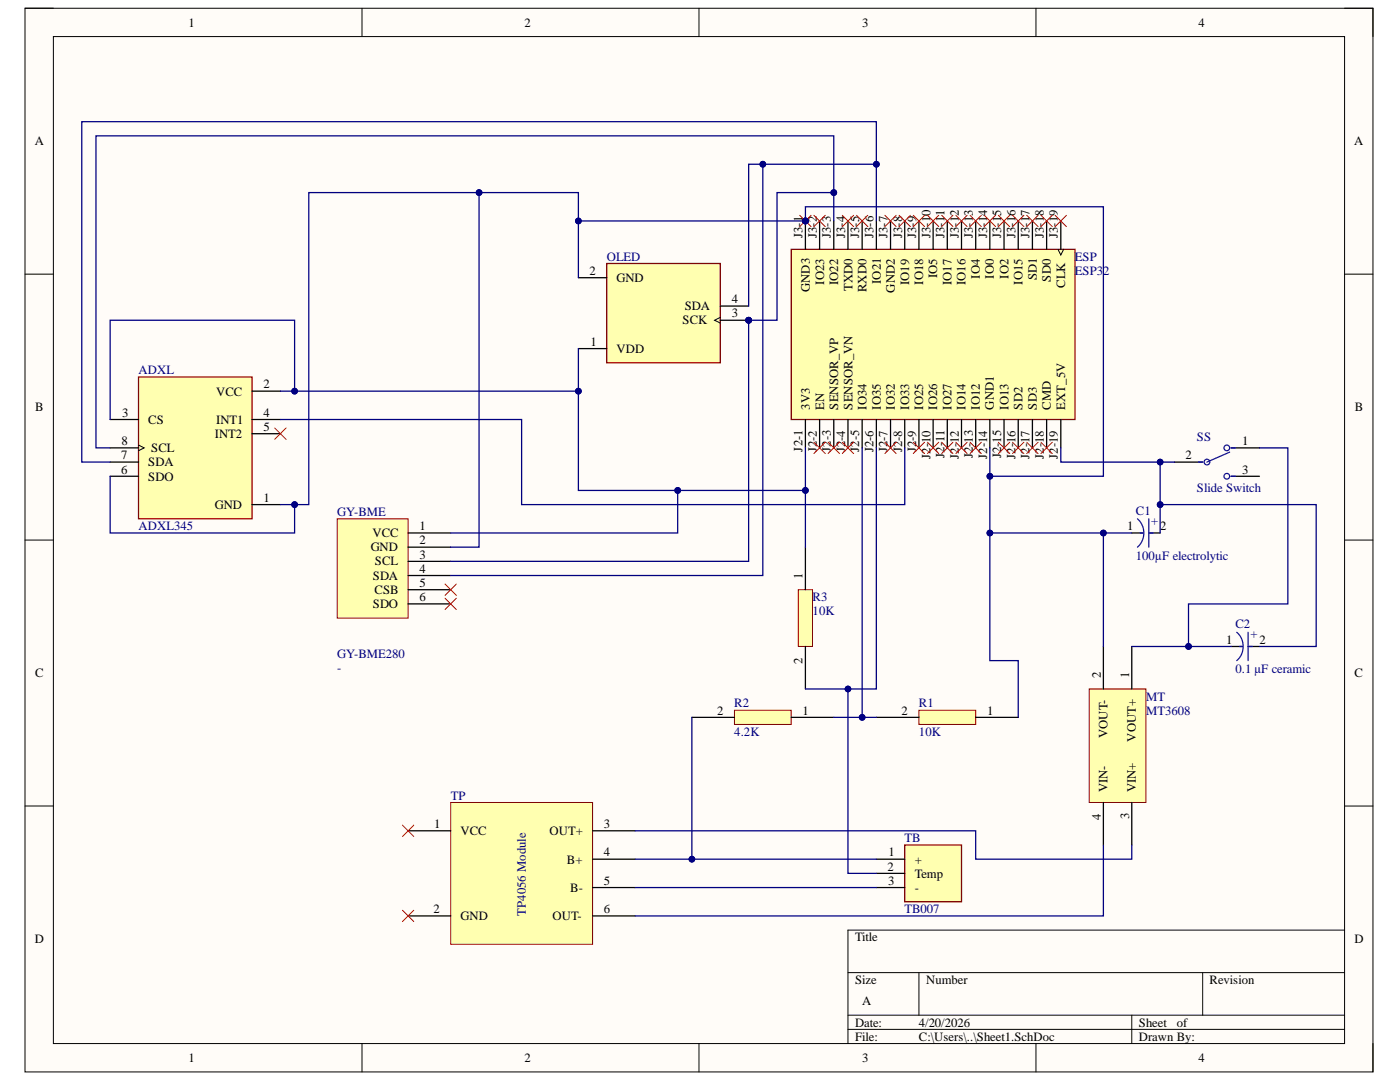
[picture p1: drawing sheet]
<svg xmlns="http://www.w3.org/2000/svg" width="279mm" height="216mm" viewBox="0 0 279 216" stroke-linecap="round" stroke-linejoin="round" font-family="sans-serif">
<path d="M5 1.6h269v212.3h-269z" fill-rule="evenodd" fill="#fffcf8"/>
<path d="M5 1.6h269v212.3h-269z" fill="none" stroke="#000" stroke-width=".2"/>
<path d="M10.7 7.3h257.6v200.9h-257.6z" fill-rule="evenodd" fill="#fffcf8"/>
<g fill="none" stroke="#000" stroke-width=".2">
<path d="M5 1.6h5.7M10.7 7.3h257.6v200.9h-257.6zM72.2 1.6v5.7M139.5 1.6v5.7M206.8 1.6v5.7M268.3 1.6h5.7v5.7M5 54.7h5.7M268.3 54.7h5.7M5 107.8h5.7M268.3 107.8h5.7M5 160.8h5.7M268.3 160.8h5.7"/>
<path d="M169.2 194.1h99.1M183.4 194.1v8.5M240 194.1v8.5M268.3 185.6h-99.1v22.6M72.2 208.2v5.7M139.5 208.2v5.7M169.2 202.6h99.1M169.2 205.4h99.1M206.8 208.2v5.7M225.9 202.6v5.6M274 208.2v5.7"/>
</g>
<path d="M234.4 92.2h5.6M245.7 89.4h5.7M245.7 95h5.7M225.9 106.3h2.2M229.3 106.3h2.2" fill="none" stroke="#000" stroke-width=".25"/>
<g fill="none" stroke="#00f" stroke-width=".25">
<path d="M239.2 92.2h.8M245.4 90.2l-4.5 2M245.7 89.4h.8M245.7 95h.8M227 103.5a3.8 3.8 0 0 1 0 5.7M227.6 106.3h.5M229.3 103.5v5.7M229.3 106.3h.8"/>
<circle cx="240.9" cy="92.2" r=".56"/>
<circle cx="244.8" cy="95" r=".57"/>
<circle cx="244.8" cy="89.4" r=".57"/>
</g>
<path d="M157.9 49.8h56.6v33.9h-56.6z" fill-rule="evenodd" fill="#ffffb0"/>
<path d="M157.9 49.8h56.6v33.9h-56.6z" fill="none" stroke="#800000" stroke-width=".25"/>
<g fill="none" stroke="#000" stroke-width=".25">
<path d="M160.7 44.1v5.7M163.6 44.1v5.7M166.4 44.1v5.7M169.2 44.1v5.7M172.1 44.1v5.7M174.9 44.1v5.7M177.7 44.1v5.7M180.6 44.1v5.7M183.4 44.1v5.7M186.2 44.1v5.7M189.1 44.1v5.7M191.9 44.1v5.7"/>
<path d="M194.7 44.1v5.7M197.5 44.1v5.7M200.4 44.1v5.7M203.2 44.1v5.7M206 44.1v5.7M208.9 44.1v5.7M211.7 44.1v5.7M160.7 83.7v5.7M163.6 83.7v5.7M166.4 83.7v5.7M169.2 83.7v5.7M172.1 83.7v5.7"/>
<path d="M174.9 83.7v5.7M177.7 83.7v5.7M180.6 83.7v5.7M183.4 83.7v5.7M186.2 83.7v5.7M189.1 83.7v5.7M191.9 83.7v5.7M194.7 83.7v5.7M197.5 83.7v5.7M200.4 83.7v5.7M203.2 83.7v5.7M206 83.7v5.7"/>
<path d="M208.9 83.7v5.7M211.7 83.7v5.7"/>
</g>
<path d="M211.1 49.8l.6 1.1 .6-1.1" fill="none" stroke="#000" stroke-width=".2"/>
<path d="M121.1 52.6h22.6v19.8h-22.6z" fill-rule="evenodd" fill="#ffffb0"/>
<path d="M121.1 52.6h22.6v19.8h-22.6z" fill="none" stroke="#800000" stroke-width=".25"/>
<path d="M115.4 55.4h5.7M115.4 69.6h5.7M143.7 63.9h5.7M143.7 61.1h5.7" fill="none" stroke="#000" stroke-width=".25"/>
<path d="M143.7 63.3l-1.1 .6 1.1 .6" fill="none" stroke="#000" stroke-width=".2"/>
<path d="M89.9 160.1h28.4v28.3h-28.4z" fill-rule="evenodd" fill="#ffffb0"/>
<path d="M89.9 160.1h28.4v28.3h-28.4z" fill="none" stroke="#800000" stroke-width=".2"/>
<path d="M81.4 165.8h8.5M118.3 165.8h8.5M118.3 171.4h8.5M118.3 177.1h8.5M81.4 182.8h8.5M118.3 182.8h8.5" fill="none" stroke="#000" stroke-width=".25"/>
<path d="M67.3 103.5h14.1v19.8h-14.1z" fill-rule="evenodd" fill="#ffffb0"/>
<path d="M67.3 103.5h14.1v19.8h-14.1z" fill="none" stroke="#800000" stroke-width=".2"/>
<path d="M81.4 106.3h8.5M81.4 109.2h8.5M81.4 112h8.5M81.4 114.8h8.5M81.4 117.7h8.5M81.4 120.5h8.5" fill="none" stroke="#000" stroke-width=".25"/>
<path d="M217.4 137.5h11.3v22.6h-11.3z" fill-rule="evenodd" fill="#ffffb0"/>
<path d="M217.4 137.5h11.3v22.6h-11.3z" fill="none" stroke="#800000" stroke-width=".2"/>
<path d="M220.2 129v8.5M225.9 129v8.5M220.2 160.1v8.5M225.9 160.1v8.5" fill="none" stroke="#000" stroke-width=".25"/>
<path d="M27.6 75.2h22.7v28.3h-22.7z" fill-rule="evenodd" fill="#ffffb0"/>
<path d="M27.6 75.2h22.7v28.3h-22.7z" fill="none" stroke="#800000" stroke-width=".25"/>
<path d="M50.3 78.1h5.7M22 83.7h5.6M22 89.4h5.6M22 92.2h5.6M22 95h5.6M50.3 83.7h5.7M50.3 86.5h5.7M50.3 100.7h5.7" fill="none" stroke="#000" stroke-width=".25"/>
<path d="M27.6 88.8l1.2 .6-1.2 .5" fill="none" stroke="#000" stroke-width=".2"/>
<path d="M170.9 43l2.3 2.2M173.2 43l-2.3 2.2M210.6 43l2.2 2.2M212.8 43l-2.2 2.2M162.4 88.2l2.3 2.3M164.7 88.2l-2.3 2.3M165.3 88.2l2.2 2.3M167.5 88.2l-2.2 2.3M168.1 88.2l2.3 2.3M170.4 88.2l-2.3 2.3" fill="none" stroke="#f00" stroke-width=".2"/>
<path d="M180.6 168.6h11.3v11.3h-11.3z" fill-rule="evenodd" fill="#ffffb0"/>
<path d="M180.6 168.6h11.3v11.3h-11.3z" fill="none" stroke="#800000" stroke-width=".25"/>
<path d="M174.9 171.4h5.7M174.9 174.3h5.7M174.9 177.1h5.7" fill="none" stroke="#000" stroke-width=".25"/>
<path d="M54.8 85.4l2.3 2.3M57.1 85.4l-2.3 2.3" fill="none" stroke="#f00" stroke-width=".2"/>
<path d="M183.4 141.7h11.3v2.9h-11.3z" fill-rule="evenodd" fill="#ffffb0"/>
<path d="M183.4 141.7h11.3v2.9h-11.3z" fill="none" stroke="#800000" stroke-width=".2"/>
<path d="M174.9 143.1h8.5M194.7 143.1h8.5" fill="none" stroke="#000" stroke-width=".25"/>
<path d="M146.6 141.7h11.3v2.9h-11.3z" fill-rule="evenodd" fill="#ffffb0"/>
<path d="M146.6 141.7h11.3v2.9h-11.3z" fill="none" stroke="#800000" stroke-width=".2"/>
<path d="M138.1 143.1h8.5M157.9 143.1h8.5" fill="none" stroke="#000" stroke-width=".25"/>
<path d="M159.3 117.7h2.9v11.3h-2.9z" fill-rule="evenodd" fill="#ffffb0"/>
<path d="M159.3 117.7h2.9v11.3h-2.9z" fill="none" stroke="#800000" stroke-width=".2"/>
<path d="M160.7 109.2v8.5M160.7 129v8.5M245.7 129h2.3M249.1 129h2.3" fill="none" stroke="#000" stroke-width=".25"/>
<path d="M246.8 126.2a3.8 3.8 0 0 1 0 5.6M247.4 129h.6M249.1 126.2v5.6M249.1 129h.8" fill="none" stroke="#00f" stroke-width=".25"/>
<path d="M174.9 44.1v-11.3h-25.5v28.3" fill="none" stroke="#000080" stroke-width=".25"/>
<circle cx="152.2" cy="32.8" r=".57" fill="#000080"/>
<circle cx="152.2" cy="32.8" r=".57" fill="none" stroke="#000080" stroke-width=".2"/>
<circle cx="174.9" cy="32.8" r=".56" fill="#000080"/>
<circle cx="174.9" cy="32.8" r=".56" fill="none" stroke="#000080" stroke-width=".2"/>
<path d="M166.4 44.1v-5.7h-11.3v25.5h-5.7" fill="none" stroke="#000080" stroke-width=".25"/>
<circle cx="166.4" cy="38.4" r=".57" fill="#000080"/>
<circle cx="166.4" cy="38.4" r=".57" fill="none" stroke="#000080" stroke-width=".2"/>
<path d="M172.1 89.4v53.7" fill="none" stroke="#000080" stroke-width=".25"/>
<circle cx="172.1" cy="143.1" r=".57" fill="#000080"/>
<circle cx="172.1" cy="143.1" r=".57" fill="none" stroke="#000080" stroke-width=".2"/>
<path d="M166.4 143.1h8.5" fill="none" stroke="#000080" stroke-width=".25"/>
<circle cx="172.1" cy="143.1" r=".57" fill="#000080"/>
<circle cx="172.1" cy="143.1" r=".57" fill="none" stroke="#000080" stroke-width=".2"/>
<path d="M126.8 171.4h48.1" fill="none" stroke="#000080" stroke-width=".25"/>
<circle cx="138.1" cy="171.4" r=".57" fill="#000080"/>
<circle cx="138.1" cy="171.4" r=".57" fill="none" stroke="#000080" stroke-width=".2"/>
<path d="M138.1 143.1v28.3M126.8 177.1h48.1" fill="none" stroke="#000080" stroke-width=".25"/>
<circle cx="138.1" cy="171.4" r=".57" fill="#000080"/>
<circle cx="138.1" cy="171.4" r=".57" fill="none" stroke="#000080" stroke-width=".2"/>
<path d="M135.2 97.9v8.4h-45.3" fill="none" stroke="#000080" stroke-width=".25"/>
<circle cx="135.2" cy="97.9" r=".57" fill="#000080"/>
<circle cx="135.2" cy="97.9" r=".57" fill="none" stroke="#000080" stroke-width=".2"/>
<path d="M152.2 32.8v82h-62.3M149.4 63.9v48.1h-59.5" fill="none" stroke="#000080" stroke-width=".25"/>
<circle cx="152.2" cy="32.8" r=".57" fill="#000080"/>
<circle cx="152.2" cy="32.8" r=".57" fill="none" stroke="#000080" stroke-width=".2"/>
<path d="M197.5 106.3h28.4" fill="none" stroke="#000080" stroke-width=".25"/>
<circle cx="220.2" cy="106.4" r=".57" fill="#000080"/>
<circle cx="220.2" cy="106.4" r=".57" fill="none" stroke="#000080" stroke-width=".2"/>
<circle cx="197.5" cy="106.4" r=".56" fill="#000080"/>
<circle cx="197.5" cy="106.4" r=".56" fill="none" stroke="#000080" stroke-width=".2"/>
<path d="M115.4 69.6v28.3h45.3v-8.5" fill="none" stroke="#000080" stroke-width=".25"/>
<circle cx="115.4" cy="78.1" r=".57" fill="#000080"/>
<circle cx="115.4" cy="78.1" r=".57" fill="none" stroke="#000080" stroke-width=".2"/>
<circle cx="135.2" cy="97.9" r=".57" fill="#000080"/>
<circle cx="135.2" cy="97.9" r=".57" fill="none" stroke="#000080" stroke-width=".2"/>
<circle cx="160.7" cy="97.9" r=".57" fill="#000080"/>
<circle cx="160.7" cy="97.9" r=".57" fill="none" stroke="#000080" stroke-width=".2"/>
<path d="M56 78.1h59.4" fill="none" stroke="#000080" stroke-width=".25"/>
<circle cx="58.8" cy="78.1" r=".57" fill="#000080"/>
<circle cx="58.8" cy="78.1" r=".57" fill="none" stroke="#000080" stroke-width=".2"/>
<circle cx="115.4" cy="78.1" r=".57" fill="#000080"/>
<circle cx="115.4" cy="78.1" r=".57" fill="none" stroke="#000080" stroke-width=".2"/>
<path d="M58.8 78.1v-14.2h-36.8v19.8M56 83.7h48.1v17h76.5v-11.3" fill="none" stroke="#000080" stroke-width=".25"/>
<circle cx="58.8" cy="78.1" r=".57" fill="#000080"/>
<circle cx="58.8" cy="78.1" r=".57" fill="none" stroke="#000080" stroke-width=".2"/>
<path d="M166.4 38.4v-11.3h-147.2v62.3h2.8" fill="none" stroke="#000080" stroke-width=".25"/>
<circle cx="166.4" cy="38.4" r=".57" fill="#000080"/>
<circle cx="166.4" cy="38.4" r=".57" fill="none" stroke="#000080" stroke-width=".2"/>
<path d="M174.9 32.8v-8.5h-158.6v67.9h5.7" fill="none" stroke="#000080" stroke-width=".25"/>
<circle cx="174.9" cy="32.8" r=".56" fill="#000080"/>
<circle cx="174.9" cy="32.8" r=".56" fill="none" stroke="#000080" stroke-width=".2"/>
<path d="M22 95v11.3h36.8v-5.6" fill="none" stroke="#000080" stroke-width=".25"/>
<circle cx="58.8" cy="100.7" r=".57" fill="#000080"/>
<circle cx="58.8" cy="100.7" r=".57" fill="none" stroke="#000080" stroke-width=".2"/>
<path d="M211.7 89.4v2.8h22.7" fill="none" stroke="#000080" stroke-width=".25"/>
<circle cx="231.5" cy="92.2" r=".56" fill="#000080"/>
<circle cx="231.5" cy="92.2" r=".56" fill="none" stroke="#000080" stroke-width=".2"/>
<path d="M231.5 92.2v14.1" fill="none" stroke="#000080" stroke-width=".25"/>
<circle cx="231.5" cy="100.7" r=".56" fill="#000080"/>
<circle cx="231.5" cy="100.7" r=".56" fill="none" stroke="#000080" stroke-width=".2"/>
<circle cx="231.5" cy="92.2" r=".56" fill="#000080"/>
<circle cx="231.5" cy="92.2" r=".56" fill="none" stroke="#000080" stroke-width=".2"/>
<path d="M115.4 55.4v-17h-53.8v62.3h-5.6" fill="none" stroke="#000080" stroke-width=".25"/>
<circle cx="58.8" cy="100.7" r=".57" fill="#000080"/>
<circle cx="58.8" cy="100.7" r=".57" fill="none" stroke="#000080" stroke-width=".2"/>
<circle cx="95.6" cy="38.4" r=".57" fill="#000080"/>
<circle cx="95.6" cy="38.4" r=".57" fill="none" stroke="#000080" stroke-width=".2"/>
<circle cx="115.4" cy="44.1" r=".57" fill="#000080"/>
<circle cx="115.4" cy="44.1" r=".57" fill="none" stroke="#000080" stroke-width=".2"/>
<path d="M95.6 38.4v70.8h-5.7" fill="none" stroke="#000080" stroke-width=".25"/>
<circle cx="95.6" cy="38.4" r=".57" fill="#000080"/>
<circle cx="95.6" cy="38.4" r=".57" fill="none" stroke="#000080" stroke-width=".2"/>
<path d="M115.4 44.1h45.3" fill="none" stroke="#000080" stroke-width=".25"/>
<circle cx="115.4" cy="44.1" r=".57" fill="#000080"/>
<circle cx="115.4" cy="44.1" r=".57" fill="none" stroke="#000080" stroke-width=".2"/>
<path d="M220.2 106.3v22.7" fill="none" stroke="#000080" stroke-width=".25"/>
<circle cx="220.2" cy="106.4" r=".57" fill="#000080"/>
<circle cx="220.2" cy="106.4" r=".57" fill="none" stroke="#000080" stroke-width=".2"/>
<path d="M225.9 129h19.8" fill="none" stroke="#000080" stroke-width=".25"/>
<circle cx="237.2" cy="129" r=".56" fill="#000080"/>
<circle cx="237.2" cy="129" r=".56" fill="none" stroke="#000080" stroke-width=".2"/>
<path d="M251.4 89.4h5.6v31.1h-19.8v8.5" fill="none" stroke="#000080" stroke-width=".25"/>
<circle cx="237.2" cy="129" r=".56" fill="#000080"/>
<circle cx="237.2" cy="129" r=".56" fill="none" stroke="#000080" stroke-width=".2"/>
<path d="M231.5 100.7h31.2v28.3h-11.3" fill="none" stroke="#000080" stroke-width=".25"/>
<circle cx="231.5" cy="100.7" r=".56" fill="#000080"/>
<circle cx="231.5" cy="100.7" r=".56" fill="none" stroke="#000080" stroke-width=".2"/>
<path d="M160.7 97.9v11.3M126.8 165.8h67.9v5.6h31.2v-2.8M220.2 168.6v14.2h-93.4" fill="none" stroke="#000080" stroke-width=".25"/>
<circle cx="160.7" cy="97.9" r=".57" fill="#000080"/>
<circle cx="160.7" cy="97.9" r=".57" fill="none" stroke="#000080" stroke-width=".2"/>
<path d="M174.9 89.4v48.1h-14.2" fill="none" stroke="#000080" stroke-width=".25"/>
<circle cx="169.2" cy="137.5" r=".57" fill="#000080"/>
<circle cx="169.2" cy="137.5" r=".57" fill="none" stroke="#000080" stroke-width=".2"/>
<path d="M169.2 137.5v36.8h5.7" fill="none" stroke="#000080" stroke-width=".25"/>
<circle cx="169.2" cy="137.5" r=".57" fill="#000080"/>
<circle cx="169.2" cy="137.5" r=".57" fill="none" stroke="#000080" stroke-width=".2"/>
<path d="M160.7 44.1v-2.8h59.5v53.7h-22.7" fill="none" stroke="#000080" stroke-width=".25"/>
<circle cx="197.5" cy="95" r=".56" fill="#000080"/>
<circle cx="197.5" cy="95" r=".56" fill="none" stroke="#000080" stroke-width=".2"/>
<path d="M197.5 89.4v42.4h5.7v11.3" fill="none" stroke="#000080" stroke-width=".25"/>
<circle cx="197.5" cy="106.4" r=".56" fill="#000080"/>
<circle cx="197.5" cy="106.4" r=".56" fill="none" stroke="#000080" stroke-width=".2"/>
<circle cx="197.5" cy="95" r=".56" fill="#000080"/>
<circle cx="197.5" cy="95" r=".56" fill="none" stroke="#000080" stroke-width=".2"/>
<g fill="none" stroke="#f00" stroke-width=".2">
<path d="M162.4 43l2.3 2.2M164.7 43l-2.3 2.2M168.1 43l2.3 2.2M170.4 43l-2.3 2.2M176.6 43l2.3 2.2M178.9 43l-2.3 2.2M179.4 43l2.3 2.2M181.7 43l-2.3 2.2M182.3 43l2.2 2.2M184.5 43l-2.2 2.2M185.1 43l2.3 2.2M187.4 43l-2.3 2.2"/>
<path d="M187.9 43l2.3 2.2M190.2 43l-2.3 2.2M190.7 43l2.3 2.2M193 43l-2.3 2.2M193.6 43l2.3 2.2M195.9 43l-2.3 2.2M196.4 43l2.3 2.2M198.7 43l-2.3 2.2M199.2 43l2.3 2.2M201.5 43l-2.3 2.2M202.1 43l2.2 2.2M204.3 43l-2.2 2.2"/>
<path d="M204.9 43l2.3 2.2M207.2 43l-2.3 2.2M207.7 43l2.3 2.2M210 43l-2.3 2.2M176.6 88.2l2.3 2.3M178.9 88.2l-2.3 2.3M182.3 88.2l2.2 2.3M184.5 88.2l-2.2 2.3M185.1 88.2l2.3 2.3M187.4 88.2l-2.3 2.3M187.9 88.2l2.3 2.3M190.2 88.2l-2.3 2.3"/>
<path d="M190.7 88.2l2.3 2.3M193 88.2l-2.3 2.3M193.6 88.2l2.3 2.3M195.9 88.2l-2.3 2.3M199.2 88.2l2.3 2.3M201.5 88.2l-2.3 2.3M202.1 88.2l2.2 2.3M204.3 88.2l-2.2 2.3M204.9 88.2l2.3 2.3M207.2 88.2l-2.3 2.3M207.7 88.2l2.3 2.3M210 88.2l-2.3 2.3"/>
<path d="M88.8 116.5l2.3 2.3M88.8 119.4l2.3 2.2M91.1 116.5l-2.3 2.3M91.1 119.4l-2.3 2.2M80.3 164.6l2.3 2.3M82.6 164.6l-2.3 2.3M80.3 181.6l2.3 2.3M82.6 181.6l-2.3 2.3"/>
</g>
<text font-size="7.1" fill="#000080" x="160.2" y="48.3">PIESP0J301</text>
<g font-size="2.5">
<text x="37.6" y="5.3">1</text>
<text x="104.7" y="5.3">2</text>
<text x="172.1" y="5.3">3</text>
<text x="239.2" y="5.3">4</text>
<text x="6.9" y="29">A</text>
<text x="270.2" y="29">A</text>
<text x="160.1" y="47.5" transform="rotate(-90 160.1 47.5)">J3-1</text>
<text x="163" y="47.5" transform="rotate(-90 163 47.5)">J3-2</text>
<text x="165.8" y="47.5" transform="rotate(-90 165.8 47.5)">J3-3</text>
<text x="168.7" y="47.5" transform="rotate(-90 168.7 47.5)">J3-4</text>
<text x="171.5" y="47.5" transform="rotate(-90 171.5 47.5)">J3-5</text>
<text x="174.4" y="47.5" transform="rotate(-90 174.4 47.5)">J3-6</text>
<text x="177.1" y="47.5" transform="rotate(-90 177.1 47.5)">J3-7</text>
<text x="180" y="47.5" transform="rotate(-90 180 47.5)">J3-8</text>
<text x="182.8" y="47.5" transform="rotate(-90 182.8 47.5)">J3-9</text>
<text x="185.7" y="47.5" transform="rotate(-90 185.7 47.5)">J3-10</text>
<text x="188.5" y="47.5" transform="rotate(-90 188.5 47.5)">J3-11</text>
<text x="191.4" y="47.5" transform="rotate(-90 191.4 47.5)">J3-12</text>
<text x="194.1" y="47.5" transform="rotate(-90 194.1 47.5)">J3-13</text>
<text x="197" y="47.5" transform="rotate(-90 197 47.5)">J3-14</text>
<text x="199.8" y="47.5" transform="rotate(-90 199.8 47.5)">J3-15</text>
<text x="202.7" y="47.5" transform="rotate(-90 202.7 47.5)">J3-16</text>
<text x="205.5" y="47.5" transform="rotate(-90 205.5 47.5)">J3-17</text>
<text x="208.3" y="47.5" transform="rotate(-90 208.3 47.5)">J3-18</text>
<text x="211.1" y="47.5" transform="rotate(-90 211.1 47.5)">J3-19</text>
<text x="117.6" y="54.9">2</text>
<text x="123" y="56.3">GND</text>
<text x="161.6" y="58.3" transform="rotate(-90 161.6 58.3)">GND3</text>
<text x="164.5" y="56.8" transform="rotate(-90 164.5 56.8)">IO23</text>
<text x="167.3" y="56.9" transform="rotate(-90 167.3 56.9)">IO22</text>
<text x="170.1" y="58.1" transform="rotate(-90 170.1 58.1)">TXD0</text>
<text x="172.9" y="58.3" transform="rotate(-90 172.9 58.3)">RXD0</text>
<text x="175.8" y="56.6" transform="rotate(-90 175.8 56.6)">IO21</text>
<text x="178.6" y="58.4" transform="rotate(-90 178.6 58.4)">GND2</text>
<text x="181.5" y="56.9" transform="rotate(-90 181.5 56.9)">IO19</text>
<text x="184.2" y="56.8" transform="rotate(-90 184.2 56.8)">IO18</text>
<text x="187" y="55.5" transform="rotate(-90 187 55.5)">IO5</text>
<text x="189.9" y="56.9" transform="rotate(-90 189.9 56.9)">IO17</text>
<text x="192.7" y="56.9" transform="rotate(-90 192.7 56.9)">IO16</text>
<text x="195.6" y="55.6" transform="rotate(-90 195.6 55.6)">IO4</text>
<text x="198.4" y="55.6" transform="rotate(-90 198.4 55.6)">IO0</text>
<text x="201.2" y="55.6" transform="rotate(-90 201.2 55.6)">IO2</text>
<text x="204" y="56.8" transform="rotate(-90 204 56.8)">IO15</text>
<text x="206.9" y="56" transform="rotate(-90 206.9 56)">SD1</text>
<text x="209.7" y="56.2" transform="rotate(-90 209.7 56.2)">SD0</text>
<text x="212.6" y="57.4" transform="rotate(-90 212.6 57.4)">CLK</text>
<text x="136.2" y="64.7">SCK</text>
<text x="136.6" y="62">SDA</text>
<text x="146" y="63.3">3</text>
<text x="146" y="60.5">4</text>
<text x="117.9" y="69">1</text>
<text x="123" y="70.4">VDD</text>
<text x="52.6" y="77.5">2</text>
<text x="7" y="82.1">B</text>
<text x="24.4" y="83.2">3</text>
<text x="43.1" y="78.9">VCC</text>
<text x="52.6" y="83.2">4</text>
<text x="161.6" y="81.7" transform="rotate(-90 161.6 81.7)">3V3</text>
<text x="164.5" y="81.7" transform="rotate(-90 164.5 81.7)">EN</text>
<text x="167.3" y="81.7" transform="rotate(-90 167.3 81.7)">SENSOR_VP</text>
<text x="170.1" y="81.7" transform="rotate(-90 170.1 81.7)">SENSOR_VN</text>
<text x="172.9" y="81.7" transform="rotate(-90 172.9 81.7)">IO34</text>
<text x="175.8" y="81.7" transform="rotate(-90 175.8 81.7)">IO35</text>
<text x="178.6" y="81.7" transform="rotate(-90 178.6 81.7)">IO32</text>
<text x="181.5" y="81.7" transform="rotate(-90 181.5 81.7)">IO33</text>
<text x="184.2" y="81.7" transform="rotate(-90 184.2 81.7)">IO25</text>
<text x="187" y="81.7" transform="rotate(-90 187 81.7)">IO26</text>
<text x="189.9" y="81.7" transform="rotate(-90 189.9 81.7)">IO27</text>
<text x="192.7" y="81.7" transform="rotate(-90 192.7 81.7)">IO14</text>
<text x="195.6" y="81.7" transform="rotate(-90 195.6 81.7)">IO12</text>
<text x="198.4" y="81.7" transform="rotate(-90 198.4 81.7)">GND1</text>
<text x="201.2" y="81.7" transform="rotate(-90 201.2 81.7)">IO13</text>
<text x="204" y="81.7" transform="rotate(-90 204 81.7)">SD2</text>
<text x="206.9" y="81.7" transform="rotate(-90 206.9 81.7)">SD3</text>
<text x="209.7" y="81.7" transform="rotate(-90 209.7 81.7)">CMD</text>
<text x="212.6" y="81.7" transform="rotate(-90 212.6 81.7)">EXT_5V</text>
<text x="270.4" y="82.1">B</text>
<text x="24.3" y="88.8">8</text>
<text x="29.6" y="84.6">CS</text>
<text x="42.9" y="87.4">INT2</text>
<text x="43.1" y="84.6">INT1</text>
<text x="52.6" y="86">5</text>
<text x="247.9" y="88.8">1</text>
<text x="24.2" y="91.6">7</text>
<text x="24.2" y="94.5">6</text>
<text x="29.6" y="93.1">SDA</text>
<text x="29.6" y="95.9">SDO</text>
<text x="30.2" y="90.3">SCL</text>
<text x="160.1" y="90.1" transform="rotate(-90 160.1 90.1)">J2-1</text>
<text x="163" y="90.3" transform="rotate(-90 163 90.3)">J2-2</text>
<text x="165.8" y="90.2" transform="rotate(-90 165.8 90.2)">J2-3</text>
<text x="168.7" y="90.3" transform="rotate(-90 168.7 90.3)">J2-4</text>
<text x="171.5" y="90.2" transform="rotate(-90 171.5 90.2)">J2-5</text>
<text x="174.4" y="90.3" transform="rotate(-90 174.4 90.3)">J2-6</text>
<text x="177.1" y="90.3" transform="rotate(-90 177.1 90.3)">J2-7</text>
<text x="180" y="90.3" transform="rotate(-90 180 90.3)">J2-8</text>
<text x="182.8" y="90.3" transform="rotate(-90 182.8 90.3)">J2-9</text>
<text x="185.7" y="91.5" transform="rotate(-90 185.7 91.5)">J2-10</text>
<text x="188.5" y="91.4" transform="rotate(-90 188.5 91.4)">J2-11</text>
<text x="191.4" y="91.5" transform="rotate(-90 191.4 91.5)">J2-12</text>
<text x="194.1" y="91.4" transform="rotate(-90 194.1 91.4)">J2-13</text>
<text x="197" y="91.5" transform="rotate(-90 197 91.5)">J2-14</text>
<text x="199.8" y="91.4" transform="rotate(-90 199.8 91.4)">J2-15</text>
<text x="202.7" y="91.5" transform="rotate(-90 202.7 91.5)">J2-16</text>
<text x="205.5" y="91.5" transform="rotate(-90 205.5 91.5)">J2-17</text>
<text x="208.3" y="91.5" transform="rotate(-90 208.3 91.5)">J2-18</text>
<text x="211.1" y="91.5" transform="rotate(-90 211.1 91.5)">J2-19</text>
<text x="236.6" y="91.6">2</text>
<text x="247.9" y="94.5">3</text>
<text x="42.9" y="101.6">GND</text>
<text x="52.6" y="100.1">1</text>
<text x="74.3" y="107.2">VCC</text>
<text x="83.7" y="105.8">1</text>
<text x="224.9" y="105.8">1</text>
<text x="231.5" y="105.8">2</text>
<text x="74" y="110">GND</text>
<text x="74.8" y="112.8">SCL</text>
<text x="83.7" y="108.6">2</text>
<text x="83.7" y="111.5">3</text>
<text x="74.4" y="115.7">SDA</text>
<text x="74.7" y="118.5">CSB</text>
<text x="83.7" y="114.3">4</text>
<text x="83.7" y="117.1">5</text>
<text x="83.7" y="119.9">6</text>
<text x="160.1" y="115.4" transform="rotate(-90 160.1 115.4)">1</text>
<text x="74.4" y="121.4">SDO</text>
<text x="244.7" y="128.5">1</text>
<text x="251.4" y="128.5">2</text>
<text x="7" y="135.1">C</text>
<text x="160.1" y="132.4" transform="rotate(-90 160.1 132.4)">2</text>
<text x="219.7" y="135.2" transform="rotate(-90 219.7 135.2)">2</text>
<text x="225.3" y="135.2" transform="rotate(-90 225.3 135.2)">1</text>
<text x="270.3" y="135.1">C</text>
<text x="143.2" y="142.6">2</text>
<text x="160.1" y="142.6">1</text>
<text x="179.9" y="142.6">2</text>
<text x="197" y="142.6">1</text>
<text x="221" y="147.3" transform="rotate(-90 221 147.3)">VOUT-</text>
<text x="226.7" y="148" transform="rotate(-90 226.7 148)">VOUT+</text>
<text x="221" y="158.1" transform="rotate(-90 221 158.1)">VIN-</text>
<text x="226.7" y="158.1" transform="rotate(-90 226.7 158.1)">VIN+</text>
<text x="86.7" y="165.2">1</text>
<text x="91.9" y="166.7">VCC</text>
<text x="109.7" y="166.7">OUT+</text>
<text x="120.5" y="165.2">3</text>
<text x="219.7" y="163.5" transform="rotate(-90 219.7 163.5)">4</text>
<text x="225.3" y="163.4" transform="rotate(-90 225.3 163.4)">3</text>
<text x="113.1" y="172.3">B+</text>
<text x="120.5" y="170.9">4</text>
<text x="177.1" y="173.8">2</text>
<text x="177.3" y="170.9">1</text>
<text x="182.6" y="172.3">+</text>
<text x="113.8" y="178">B-</text>
<text x="120.5" y="176.5">5</text>
<text x="177.2" y="176.5">3</text>
<text x="182.6" y="175.1">Temp</text>
<text x="182.6" y="178">-</text>
<text x="86.5" y="182.2">2</text>
<text x="91.9" y="183.6">GND</text>
<text x="110.3" y="183.6">OUT-</text>
<text x="120.5" y="182.2">6</text>
<text x="6.9" y="188.2">D</text>
<text x="170.6" y="187.9">Title</text>
<text x="270.3" y="188.2">D</text>
<text x="170.6" y="196.3">Size</text>
<text x="184.8" y="196.3">Number</text>
<text x="241.4" y="196.3">Revision</text>
<text x="172.1" y="200.6">A</text>
<text x="170.6" y="204.9">Date:</text>
<text x="170.6" y="207.6">File:</text>
<text x="183.4" y="204.9">4/20/2026</text>
<text x="183.4" y="207.6">C:\Users\..\Sheet1.SchDoc</text>
<text x="227.3" y="204.9">Sheet</text>
<text x="227.3" y="207.6">Drawn By:</text>
<text x="234.9" y="204.9">of</text>
<text x="37.6" y="211.9">1</text>
<text x="104.7" y="211.9">2</text>
<text x="172.1" y="211.9">3</text>
<text x="239.2" y="211.9">4</text>
</g>
<g font-size="2.5" fill="#000080">
<text x="121.1" y="52">OLED</text>
<text x="214.5" y="52">ESP</text>
<text x="214.5" y="54.9">ESP32</text>
<text x="27.6" y="74.6">ADXL</text>
<text x="238.9" y="88">SS</text>
<text x="238.9" y="98.1">Slide Switch</text>
<text x="27.6" y="105.8">ADXL345</text>
<text x="67.3" y="102.9">GY-BME</text>
<text x="226.7" y="102.7">C1</text>
<text x="229.8" y="103.3" transform="rotate(90 229.8 103.3)">+</text>
<text x="226.7" y="111.7">100µF electrolytic</text>
<text x="162.2" y="119.9">R3</text>
<text x="162.2" y="122.8">10K</text>
<text x="246.6" y="125.3">C2</text>
<text x="249.6" y="125.8" transform="rotate(90 249.6 125.8)">+</text>
<text x="67.3" y="131.2">GY-BME280</text>
<text x="67.3" y="134.1">-</text>
<text x="246.6" y="134.4">0.1 µF ceramic</text>
<text x="146.5" y="141.1">R2</text>
<text x="183.4" y="141.1">R1</text>
<text x="228.7" y="139.8">MT</text>
<text x="228.7" y="142.6">MT3608</text>
<text x="146.5" y="146.8">4.2K</text>
<text x="183.4" y="146.8">10K</text>
<text x="90" y="159.6">TP</text>
<text x="180.5" y="168.1">TB</text>
<text x="104.9" y="182.8" transform="rotate(-90 104.9 182.8)">TP4056 Module</text>
<text x="180.5" y="182.2">TB007</text>
</g>
<text font-size="1.1" fill="#000080" x="143.2" y="64.2">PIOLED03</text>
</svg>
